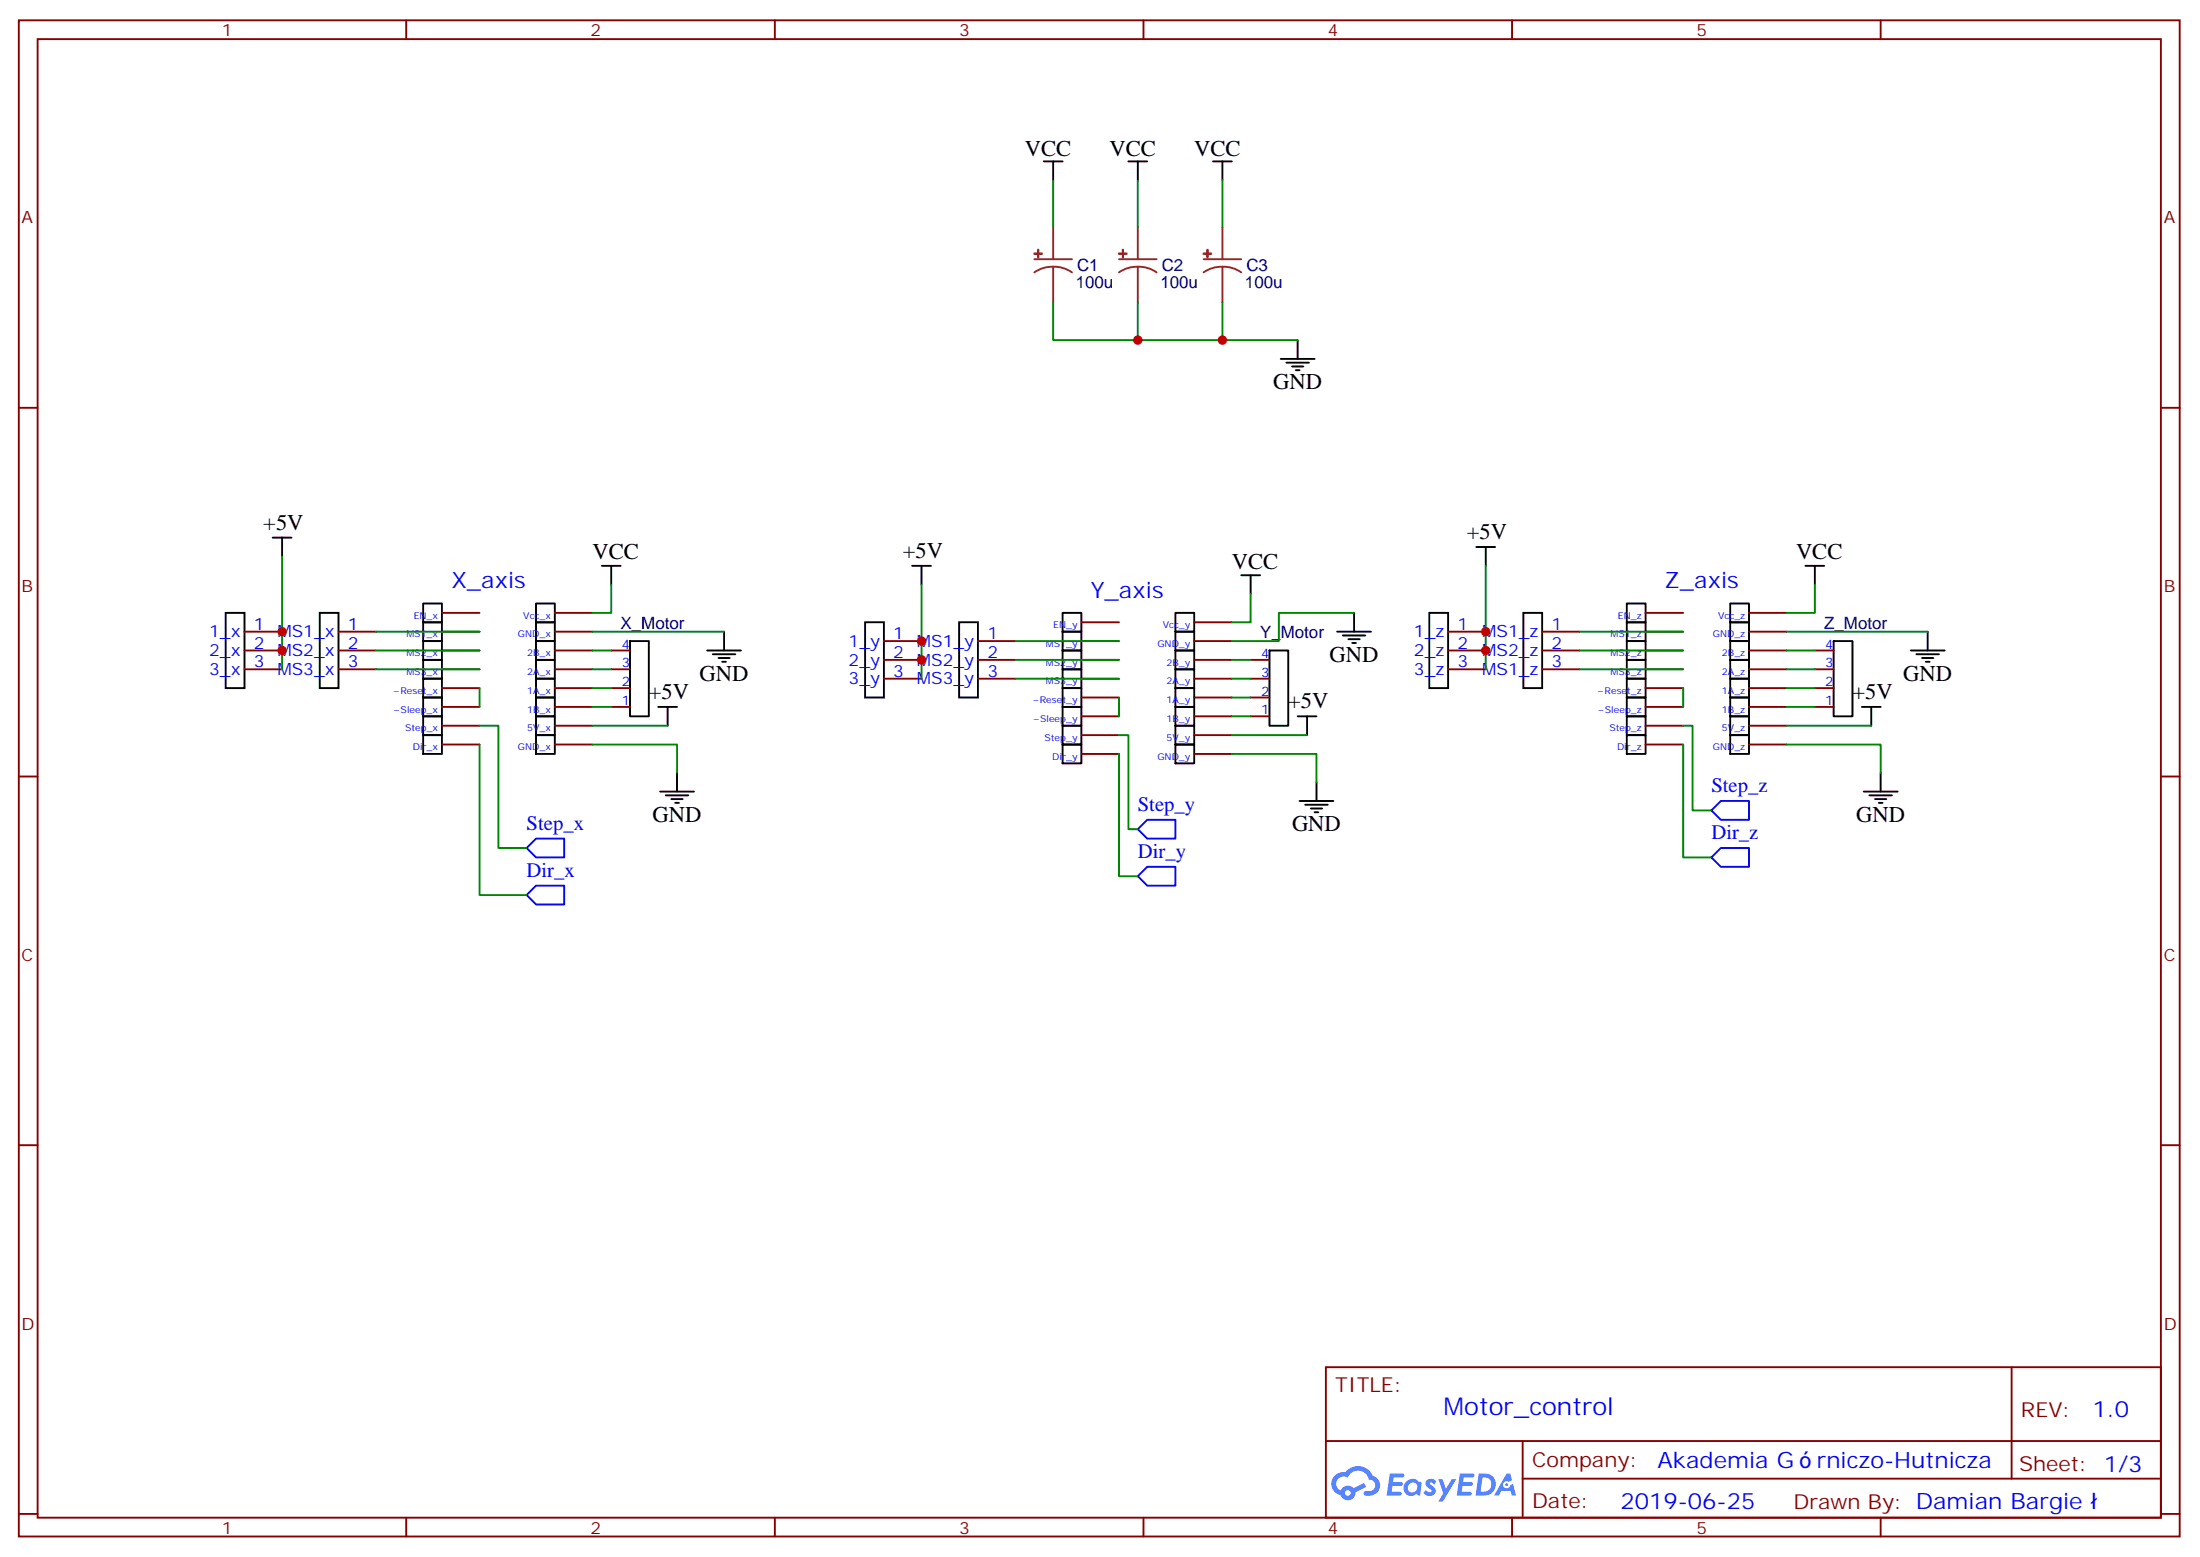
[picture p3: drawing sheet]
<svg xmlns="http://www.w3.org/2000/svg" width="413mm" height="292mm" viewBox="0 0 413 292" stroke-linecap="round" stroke-linejoin="round" font-family="sans-serif">
<g fill="none" stroke="#870000" stroke-width=".35">
<path d="M3.5 3.8h405.4v284.3h-405.4zM7.1 7.3h398.2v277.3h-398.2zM76.2 3.8v3.5M145.3 3.8v3.5M214.5 3.8v3.5M283.6 3.8v3.5M352.8 3.8v3.5M3.5 76.5h3.6M405.3 76.5h3.6M3.5 145.6h3.6M405.3 145.6h3.6M3.5 214.8h3.6"/>
<path d="M405.3 214.8h3.6M248.7 256.4h156.6v28.2h-156.6zM377.3 256.4v20.9M248.7 270.2h156.5M285.6 277.3h119.6M285.6 270.2v14.2M3.5 283.9h3.6M76.2 284.6v3.5M145.3 284.6v3.5M214.5 284.6v3.5M283.6 284.6v3.5M352.8 284.6v3.5"/>
<path d="M405.3 283.9h3.6"/>
</g>
<g fill="#5487ff">
<path d="M267.7 277.6a1.22 1.22 0 0 1 1.7 .2l-.4 .6a.47 .47 0 0 0-.3-.4 .47 .47 0 0 0-.5 .2v.1a1.55 1.55 0 0 1 1.1 1.5 1.34 1.34 0 0 1-2.3 .2l.5-.6a.6 .6 0 0 0 .5 .5 .6 .6 0 0 0 .5-.3l-.1-.2a1.25 1.25 0 0 1-.9-1.6z"/>
<path d="M260.7 276.3h1.5a1.22 1.22 0 0 1 1.2 .2 .37 .37 0 0 1-.3 .6h-1.7l-.1 .8h1.5a.37 .37 0 0 1 .3 .4 .37 .37 0 0 1-.3 .4h-1.6l-.2 1.1h.8a1.15 1.15 0 0 1 1.1 .1 .36 .36 0 0 1-.3 .6h-2.5z"/>
<path d="M273.8 276.3h1.6a1.23 1.23 0 0 1 1.1 .2 .37 .37 0 0 1-.3 .6h-1.6l-.2 .8h1.6a.37 .37 0 0 1 .3 .4 .37 .37 0 0 1-.4 .4h-1.6l-.1 1.1h.7a1.15 1.15 0 0 1 1.1 .1 .36 .36 0 0 1-.3 .6h-2.4z"/>
<path d="M282.6 276.3h.7l.3 1.3-.6 .3a.69 .69 0 0 0-1 .3 .69 .69 0 0 0 .4 .9 .69 .69 0 0 0 .9-.6l.5-.2 .6 2.2h-.8l-.2-.9h-1.8l-.5 .9h-.8z"/>
<path d="M269.8 277.4h.8l.6 1.8 1.1-1.8h.9l-2.6 4.2h-.8l.9-1.5z"/>
<path d="M277.4 276.3l-.6 4.2h1.3a2.11 2.11 0 0 0 2.5-2.1 2.11 2.11 0 0 0-2.5-2.1zM278.1 277.1a1.39 1.39 0 0 1 1.7 1.4 1.39 1.39 0 0 1-1.8 1.3h-.3z"/>
<path d="M263.7 277.9a1.47 1.47 0 0 0-.1 2.1 1.47 1.47 0 0 0 2.1 .2l.7 .3 .3-2.3-.2-.3h-.4a1.49 1.49 0 0 0-2.4 0zM264.4 278.3a.91 .91 0 0 1 1.5 .4 .91 .91 0 0 1-1 1.2 .87 .87 0 0 1-.8-.6 .87 .87 0 0 1 .3-1z"/>
<path d="M250.4 276.7a2.18 2.18 0 0 0 1.1 3.7 1.44 1.44 0 0 0 1.6 .9 1.44 1.44 0 0 0 1.2-1.4l2-1.1-.5-.7-1.9 1a1.47 1.47 0 0 0-2.4 .4 1.39 1.39 0 0 1-.7-1.9 1.39 1.39 0 0 1 2-.5 2.08 2.08 0 0 1 2.2-1.3 2.08 2.08 0 0 1 1.8 1.7 1.07 1.07 0 0 1 1.2 1 1.07 1.07 0 0 1-1 1.1h-.7a.43 .43 0 0 0-.5 .4 .43 .43 0 0 0 .4 .5 2.02 2.02 0 0 0 2.3-.8 2.02 2.02 0 0 0-.2-2.5l-.8-.5a2.98 2.98 0 0 0-5.1-.6l-1.1 .1zM252.3 280a.55 .55 0 0 1 1.1 0 .55 .55 0 0 1-1.1 0z"/>
<circle cx="282.6" cy="278.4" r=".26"/>
</g>
<g fill="none" stroke="#000" stroke-width=".35">
<path d="M195.8 30.3h3.5M197.6 30.3v3.5M211.7 30.3h3.5M213.4 30.3v3.5M227.5 30.3h3.6M229.3 30.3v3.5M240.2 67.3h6.4M241.3 68h4.2M242.4 68.7h2.1M243.1 69.4h.7M243.4 63.8v3.5M42.3 114.9h3.6v14.1h-3.6z"/>
<path d="M51.2 100.8h3.5M52.9 100.8v3.6M60 114.9h3.5v14.1h-3.5zM79.4 113.2h3.5v3.5h-3.5zM79.4 116.7h3.5v3.5h-3.5zM100.5 113.2h3.6v3.5h-3.6zM100.5 116.7h3.6v3.5h-3.6zM112.9 106.1h3.5M114.7 106.1v3.5M135.8 118.5v3.5M162.3 116.7h3.5v14.1h-3.5zM171.1 106.1h3.5"/>
<path d="M172.9 106.1v3.5M179.9 116.7h3.5v14.1h-3.5zM199.3 114.9h3.5v3.6h-3.5zM199.3 118.5h3.5v3.5h-3.5zM220.5 114.9h3.5v3.6h-3.5zM220.5 118.5h3.5v3.5h-3.5zM232.8 107.9h3.6M234.6 107.9v3.5M250.8 118.5h6.4M251.9 119.2h4.2M252.9 119.9h2.2M254 114.9v3.6"/>
<path d="M268.1 114.9h3.5v14.1h-3.5zM276.9 102.6h3.6M278.7 102.6v3.5M285.8 114.9h3.5v14.1h-3.5zM305.2 113.2h3.5v3.5h-3.5zM305.2 116.7h3.5v3.5h-3.5zM324.6 113.2h3.5v3.5h-3.5zM324.6 116.7h3.5v3.5h-3.5zM338.7 106.1h3.5M340.4 106.1v3.5M361.6 118.5v3.5M79.4 120.2h3.5v3.6h-3.5z"/>
<path d="M79.4 123.8h3.5v3.5h-3.5zM79.4 127.3h3.5v3.5h-3.5zM79.4 130.8h3.5v3.5h-3.5zM79.4 134.3h3.5v3.6h-3.5zM79.4 137.9h3.5v3.5h-3.5zM100.5 120.2h3.6v3.6h-3.6zM100.5 123.8h3.6v3.5h-3.6zM100.5 127.3h3.6v3.5h-3.6zM100.5 130.8h3.6v3.5h-3.6zM100.5 134.3h3.6v3.6h-3.6zM100.5 137.9h3.6v3.5h-3.6zM118.2 120.2h3.5v14.1h-3.5z"/>
<path d="M123.5 132.6h3.5M125.2 132.6v3.5M132.6 122h6.4M133.7 122.7h4.2M134.8 123.4h2.1M135.5 124.1h.7M199.3 122h3.5v3.5h-3.5zM199.3 125.5h3.5v3.5h-3.5zM199.3 129h3.5v3.6h-3.5zM199.3 132.6h3.5v3.5h-3.5zM199.3 136.1h3.5v3.5h-3.5zM199.3 139.6h3.5v3.6h-3.5z"/>
<path d="M220.5 122h3.5v3.5h-3.5zM220.5 125.5h3.5v3.5h-3.5zM220.5 129h3.5v3.6h-3.5zM220.5 132.6h3.5v3.5h-3.5zM220.5 136.1h3.5v3.5h-3.5zM220.5 139.6h3.5v3.6h-3.5zM238.1 122h3.6v14.1h-3.6zM243.4 134.3h3.5M245.2 134.3v3.6M253.6 120.6h.8M305.2 120.2h3.5v3.6h-3.5zM305.2 123.8h3.5v3.5h-3.5z"/>
<path d="M305.2 127.3h3.5v3.5h-3.5zM305.2 130.8h3.5v3.5h-3.5zM305.2 134.3h3.5v3.6h-3.5zM305.2 137.9h3.5v3.5h-3.5zM324.6 120.2h3.5v3.6h-3.5zM324.6 123.8h3.5v3.5h-3.5zM324.6 127.3h3.5v3.5h-3.5zM324.6 130.8h3.5v3.5h-3.5zM324.6 134.3h3.5v3.6h-3.5zM324.6 137.9h3.5v3.5h-3.5zM344 120.2h3.5v14.1h-3.5zM349.2 132.6h3.6"/>
<path d="M351 132.6v3.5M358.4 122h6.4M359.5 122.7h4.2M360.5 123.4h2.2M361.2 124.1h.7M123.8 148.4h6.4M124.9 149.2h4.2M125.9 149.9h2.2M126.6 150.6h.8M127 144.9v3.5M243.8 150.2h6.3M244.8 150.9h4.3"/>
<path d="M245.9 151.6h2.1M246.6 152.3h.7M246.9 146.7v3.5M349.6 148.4h6.4M350.7 149.2h4.2M351.7 149.9h2.1M352.4 150.6h.7M352.8 144.9v3.5"/>
</g>
<g fill="none" stroke="#870000" stroke-width=".35">
<path d="M45.9 118.5h7M63.5 118.5h7.1M82.9 114.9h7.1M82.9 118.5h7.1M104.1 114.9h7M104.1 118.5h7M202.8 116.7h7.1M224 116.7h7.1M271.6 118.5h7.1M289.3 118.5h7M308.7 114.9h7M308.7 118.5h7"/>
<path d="M328.1 114.9h7M328.1 118.5h7M45.9 122h7M45.9 125.5h7M63.5 122h7.1M63.5 125.5h7.1M82.9 122h7.1M82.9 125.5h7.1M82.9 129h7.1M82.9 132.6h7.1M82.9 136.1h7.1M82.9 139.6h7.1"/>
<path d="M104.1 122h7M104.1 125.5h7M104.1 129h7M104.1 132.6h7M104.1 136.1h7M104.1 139.6h7M114.7 122h3.5M114.7 125.5h3.5M114.7 129h3.5M114.7 132.6h3.5M165.8 120.2h7.1M165.8 123.8h7.1"/>
<path d="M165.8 127.3h7.1M183.4 120.2h7.1M183.4 123.8h7.1M183.4 127.3h7.1M202.8 120.2h7.1M202.8 123.8h7.1M202.8 127.3h7.1M202.8 130.8h7.1M202.8 134.3h7.1M202.8 137.9h7.1M224 120.2h7.1M224 123.8h7.1"/>
<path d="M224 127.3h7.1M224 130.8h7.1M224 134.3h7.1M224 137.9h7.1M234.6 123.8h3.5M234.6 127.3h3.5M234.6 130.8h3.5M234.6 134.3h3.5M271.6 122h7.1M271.6 125.5h7.1M289.3 122h7M289.3 125.5h7"/>
<path d="M308.7 122h7M308.7 125.5h7M308.7 129h7M308.7 132.6h7M308.7 136.1h7M308.7 139.6h7M328.1 122h7M328.1 125.5h7M328.1 129h7M328.1 132.6h7M328.1 136.1h7M328.1 139.6h7"/>
<path d="M340.4 122h3.6M340.4 125.5h3.6M340.4 129h3.6M340.4 132.6h3.6M202.8 141.4h7.1M224 141.4h7.1"/>
</g>
<g fill="#8c2424" stroke="#8c2424" stroke-width=".35">
<path d="M194 47.6h1.4z"/>
<path d="M194.7 46.8l.1 1.5z"/>
<path d="M209.9 47.6h1.4z"/>
<path d="M210.6 46.8v1.5z"/>
<path d="M225.8 47.6h1.4z"/>
<path d="M226.5 46.8v1.5z"/>
</g>
<g fill="none" stroke="#8c2424" stroke-width=".35">
<path d="M194 48.6h7.1M197.6 50l1.8 .3 1.7 .8M197.6 50l-1.9 .3-1.7 .8M197.6 42.6v6M197.6 50v6.7M209.9 48.6h7.1M213.4 50l1.9 .3 1.7 .8M213.4 50l-1.8 .3-1.7 .8M213.4 42.6v6M213.4 50v6.7M225.8 48.6h7M229.3 50l1.9 .3 1.6 .8"/>
<path d="M229.3 50l-1.8 .3-1.7 .8M229.3 42.6v6M229.3 50v6.7"/>
</g>
<path d="M98.8 159l1.7-1.7h5.3v3.5h-5.3zM213.4 155.5l1.8-1.8h5.3v3.6h-5.3zM321 152l1.8-1.8h5.3v3.5h-5.3zM98.8 167.9l1.7-1.8h5.3v3.5h-5.3zM213.4 164.3l1.8-1.7h5.3v3.5h-5.3zM321 160.8l1.8-1.8h5.3v3.6h-5.3z" fill="none" stroke="#00f" stroke-width=".35"/>
<g fill="none" stroke="#008700" stroke-width=".35">
<path d="M197.6 33.8v8.8M213.4 33.8v8.8M229.3 33.8v8.8M197.6 56.7v7.1h15.8M213.4 56.7v7.1h15.9M229.3 56.7v7.1h14.1M52.9 104.4v21.1M70.6 118.5h19.4M111.1 118.5h24.7M114.7 109.6v5.3h-3.6M172.9 109.6v17.7M234.6 111.4v5.3h-3.5"/>
<path d="M254 114.9h-14.1v5.3h-8.8M278.7 106.1v19.4M296.3 118.5h19.4M335.1 118.5h26.5M340.4 109.6v5.3h-5.3M70.6 122h19.4M70.6 125.5h19.4M90 136.1h3.5v22.9h5.3M90 139.6v28.3h8.8M90 129v3.6M111.1 139.6h15.9v5.3M111.1 136.1h14.1"/>
<path d="M111.1 122h3.6M111.1 125.5h3.6M111.1 129h3.6M111.1 132.6h3.6M190.5 123.8h19.4M190.5 127.3h19.4M190.5 120.2h19.4M209.9 137.9h1.8v17.6h1.7M209.9 130.8v3.5M231.1 137.9h14.1M231.1 123.8h3.5M231.1 127.3h3.5"/>
<path d="M231.1 130.8h3.5M231.1 134.3h3.5M296.3 122h19.4M296.3 125.5h19.4M315.7 136.1h1.8v15.9h3.5M315.7 139.6v21.2h5.3M315.7 129v3.6M335.1 139.6h17.7v5.3M335.1 136.1h15.9M335.1 122h5.3M335.1 125.5h5.3M335.1 129h5.3"/>
<path d="M335.1 132.6h5.3M209.9 141.4v22.9h3.5M231.1 141.4h15.8v5.3"/>
</g>
<g fill="#c00">
<circle cx="213.4" cy="63.8" r=".88"/>
<circle cx="278.7" cy="122" r=".88"/>
<circle cx="278.7" cy="118.5" r=".88"/>
<circle cx="52.9" cy="122" r=".88"/>
<circle cx="52.9" cy="118.5" r=".88"/>
<circle cx="172.9" cy="120.2" r=".88"/>
<circle cx="172.9" cy="123.8" r=".88"/>
<circle cx="229.3" cy="63.8" r=".88"/>
</g>
<text font-size="4.6" fill="#00f" x="270.8" y="265.4">Motor_control</text>
<g font-size="4.2">
<text x="192.3" y="29.2">VCC</text>
<text x="208.1" y="29.2">VCC</text>
<text x="224" y="29.2">VCC</text>
<text x="238.8" y="73">GND</text>
<text x="49.4" y="99.3">+5V</text>
<text x="275.2" y="101.1">+5V</text>
<text x="111.1" y="104.9">VCC</text>
<text x="169.3" y="104.6">+5V</text>
<text x="231.1" y="106.6">VCC</text>
<text x="336.9" y="104.9">VCC</text>
<text x="249.4" y="124.1">GND</text>
<text x="121.7" y="131.1">+5V</text>
<text x="131.2" y="127.6">GND</text>
<text x="347.5" y="131.1">+5V</text>
<text x="357" y="127.6">GND</text>
<text x="241.7" y="132.8">+5V</text>
<text x="122.4" y="154.1">GND</text>
<text x="242.4" y="155.9">GND</text>
<text x="348.2" y="154.1">GND</text>
</g>
<g font-size="4.2" fill="#00f">
<text x="84.7" y="110.3">X_axis</text>
<text x="204.6" y="112.1">Y_axis</text>
<text x="312.2" y="110.3">Z_axis</text>
<text x="392.5" y="265.7">1.0</text>
<text x="310.9" y="275.2">Akademia G</text>
<text x="340.8" y="275.2">rniczo-Hutnicza</text>
<text x="304" y="283">2019-06-25</text>
</g>
<g font-size="3.9" fill="#00f">
<text x="321" y="148.6">Step_z</text>
<text x="98.8" y="155.6">Step_x</text>
<text x="213.4" y="152.1">Step_y</text>
<text x="213.4" y="160.9">Dir_y</text>
<text x="321" y="157.4">Dir_z</text>
<text x="98.8" y="164.4">Dir_x</text>
</g>
<g font-size="3.9" fill="#800">
<text x="250.5" y="261">TITLE:</text>
<text x="379.1" y="265.7">REV:</text>
<text x="287.4" y="275.2">Company:</text>
<text x="378.7" y="275.8">Sheet: 1/3</text>
<text x="287.4" y="282.9">Date:</text>
<text x="336.4" y="282.9">Drawn By: Damian Bargie</text>
</g>
<g font-size="3.2" fill="#800">
<text x="41.6" y="6.8">1</text>
<text x="110.8" y="6.8">2</text>
<text x="179.9" y="6.8">3</text>
<text x="249.1" y="6.8">4</text>
<text x="318.2" y="6.8">5</text>
<text x="4.1" y="41.9">A</text>
<text x="405.9" y="41.9">A</text>
<text x="4.1" y="111.1">B</text>
<text x="405.9" y="111.1">B</text>
<text x="4.1" y="180.2">C</text>
<text x="405.9" y="180.2">C</text>
<text x="4.1" y="249.3">D</text>
<text x="405.9" y="249.3">D</text>
<text x="41.6" y="287.6">1</text>
<text x="110.8" y="287.6">2</text>
<text x="179.9" y="287.6">3</text>
<text x="249.1" y="287.6">4</text>
<text x="318.2" y="287.6">5</text>
</g>
<g font-size="3.2" fill="#000080">
<text x="202" y="50.8">C1</text>
<text x="217.9" y="50.8">C2</text>
<text x="233.8" y="50.8">C3</text>
<text x="201.8" y="54">100u</text>
<text x="217.7" y="54">100u</text>
<text x="233.5" y="54">100u</text>
<text x="116.4" y="117.9">X_Motor</text>
<text x="236.4" y="119.7">Y_Motor</text>
<text x="342.2" y="117.9">Z_Motor</text>
</g>
<g font-size="3.2" fill="#00f">
<text x="39.2" y="119.5">1_x</text>
<text x="47.6" y="118.1">1</text>
<text x="52" y="119.5">MS1_x</text>
<text x="65.3" y="118.1">1</text>
<text x="167.6" y="119.9">1</text>
<text x="185.2" y="119.9">1</text>
<text x="265.2" y="119.5">1_z</text>
<text x="273.4" y="118.1">1</text>
<text x="278" y="119.5">MS1_z</text>
<text x="291" y="118.1">1</text>
<text x="39.2" y="123">2_x</text>
<text x="47.6" y="121.6">2</text>
<text x="47.6" y="125.2">3</text>
<text x="52" y="123">MS2_x</text>
<text x="65.3" y="121.6">2</text>
<text x="65.3" y="125.2">3</text>
<text x="159.2" y="121.3">1_y</text>
<text x="159.2" y="124.8">2_y</text>
<text x="167.6" y="123.4">2</text>
<text x="172" y="121.3">MS1_y</text>
<text x="172" y="124.8">MS2_y</text>
<text x="185.2" y="123.4">2</text>
<text x="265.2" y="123">2_z</text>
<text x="273.4" y="121.6">2</text>
<text x="273.4" y="125.2">3</text>
<text x="278" y="123">MS2_z</text>
<text x="291" y="121.6">2</text>
<text x="291" y="125.2">3</text>
<text x="39.2" y="126.6">3_x</text>
<text x="52" y="126.6">MS3_x</text>
<text x="159.2" y="128.3">3_y</text>
<text x="167.6" y="126.9">3</text>
<text x="172" y="128.3">MS3_y</text>
<text x="185.2" y="126.9">3</text>
<text x="265.2" y="126.6">3_z</text>
<text x="278" y="126.6">MS1_z</text>
</g>
<g font-size="2.5" fill="#00f">
<text x="116.6" y="125.2">3</text>
<text x="116.6" y="121.6">4</text>
<text x="236.6" y="123.4">4</text>
<text x="342.4" y="125.2">3</text>
<text x="342.4" y="121.6">4</text>
<text x="116.6" y="128.7">2</text>
<text x="236.6" y="130.5">2</text>
<text x="236.6" y="126.9">3</text>
<text x="342.4" y="128.7">2</text>
<text x="116.6" y="132.2">1</text>
<text x="236.6" y="134">1</text>
<text x="342.4" y="132.2">1</text>
</g>
<g font-size="1.8" fill="#00f">
<text x="76.2" y="119.5">MS1_x</text>
<text x="77.6" y="116">EN_x</text>
<text x="97.2" y="119.5">GND_x</text>
<text x="98.2" y="116">Vcc_x</text>
<text x="197.5" y="117.8">EN_y</text>
<text x="218.1" y="117.8">Vcc_y</text>
<text x="302.1" y="119.5">MS1_z</text>
<text x="303.5" y="116">EN_z</text>
<text x="321.3" y="119.5">GND_z</text>
<text x="322.3" y="116">Vcc_z</text>
<text x="76.2" y="123">MS2_x</text>
<text x="98.9" y="123">2B_x</text>
<text x="196.2" y="121.3">MS1_y</text>
<text x="196.2" y="124.8">MS2_y</text>
<text x="217.1" y="121.3">GND_y</text>
<text x="218.8" y="124.8">2B_y</text>
<text x="302.1" y="123">MS2_z</text>
<text x="323" y="123">2B_z</text>
<text x="73.7" y="130.1">~Reset_x</text>
<text x="76.2" y="126.6">MS3_x</text>
<text x="98.9" y="126.6">2A_x</text>
<text x="98.9" y="130.1">1A_x</text>
<text x="193.6" y="131.9">~Reset_y</text>
<text x="196.2" y="128.3">MS3_y</text>
<text x="218.8" y="128.3">2A_y</text>
<text x="218.8" y="131.9">1A_y</text>
<text x="299.6" y="130.1">~Reset_z</text>
<text x="302.1" y="126.6">MS3_z</text>
<text x="323" y="126.6">2A_z</text>
<text x="323" y="130.1">1A_z</text>
<text x="73.7" y="133.6">~Sleep_x</text>
<text x="76" y="137.2">Step_x</text>
<text x="98.9" y="133.6">1B_x</text>
<text x="98.9" y="137.2">5V_x</text>
<text x="193.7" y="135.4">~Sleep_y</text>
<text x="218.8" y="135.4">1B_y</text>
<text x="299.6" y="133.6">~Sleep_z</text>
<text x="301.9" y="137.2">Step_z</text>
<text x="323" y="133.6">1B_z</text>
<text x="323" y="137.2">5V_z</text>
<text x="77.4" y="140.7">Dir_x</text>
<text x="97.2" y="140.7">GND_x</text>
<text x="195.9" y="138.9">Step_y</text>
<text x="197.4" y="142.5">Dir_y</text>
<text x="217.1" y="142.5">GND_y</text>
<text x="218.8" y="138.9">5V_y</text>
<text x="303.3" y="140.7">Dir_z</text>
<text x="321.3" y="140.7">GND_z</text>
</g>
</svg>
